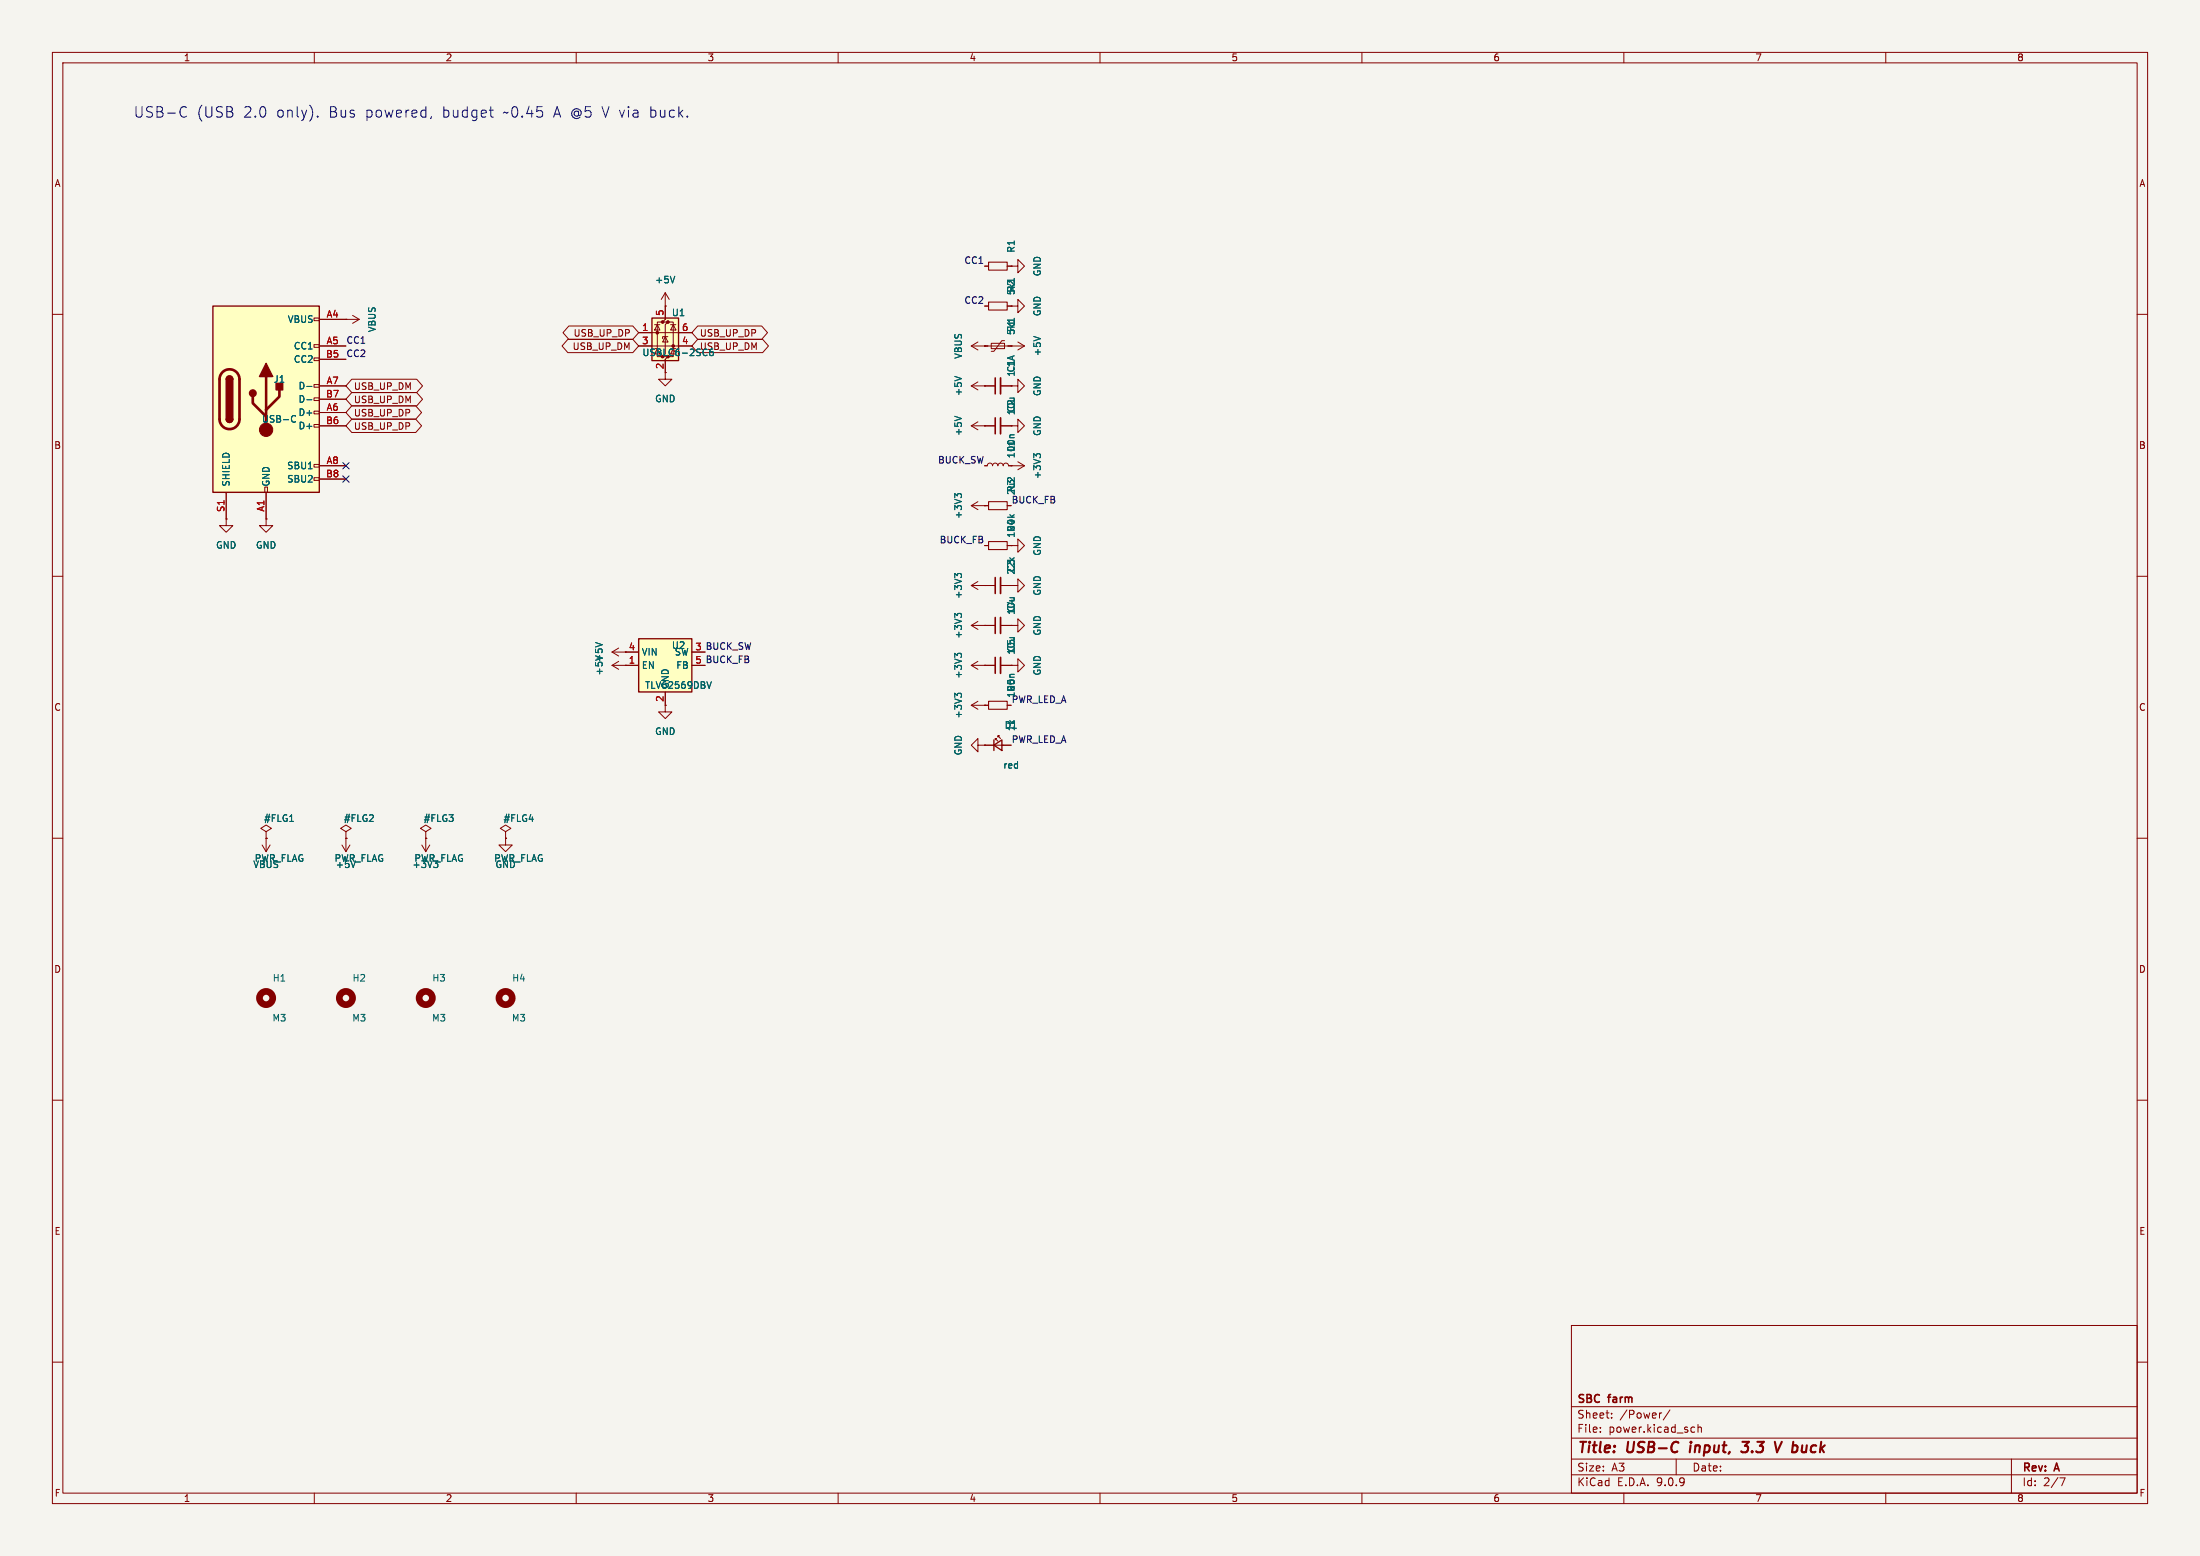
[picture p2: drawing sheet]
<svg xmlns="http://www.w3.org/2000/svg" width="420mm" height="297mm" viewBox="0 0 420 297" stroke-linecap="round" stroke-linejoin="round" font-family="sans-serif">
<path d="M0 0h420v297h-420z" fill="#f5f4ef" stroke="#f5f4ef" stroke-width=".19"/>
<g fill="none" stroke="#840000" stroke-width=".19">
<path d="M10 10h400v277h-400zM12 12h396v273h-396zM60 10v2M110 10v2M160 10v2M210 10v2M260 10v2M310 10v2M360 10v2M127 58.4h.1M127 55.9l-.8 1.3M127 55.9l.8 1.3"/>
<path d="M127 55.9v2.5M188 58.4h.7M188 50.8h.7M192.3 58.4h.7M192.3 50.8h.7M193 58.4h1.3v-1.2l1.3 1.2-1.3 1.3v-1.3M193 58.4h.1M193 50.8h1.3v-1.3l1.3 1.3-1.3 1.3v-1.3M193 50.8h.1M10 60h2M185.4 73.7h4.6M185.4 73.7l1.3 .7"/>
<path d="M185.4 66h10.2M185.4 66l1.3 .8M186.7 72.9l-1.3 .8M186.7 65.3l-1.3 .7M188 73.7h.1M188 66h.1M189.2 65.5h2.6v1h-2.6zM191 73.7h2M191.8 65h-.5l-1.6 2.1h-.5M193 73.7h1.3v-1.3l1.3 1.3-1.3 1.2v-1.2M193 73.7h.1M193 66h.1"/>
<path d="M194.3 65.3l1.3 .7M195.6 66l-1.3 .8M408 60h2M43.2 99.1v1.2h1.2l-1.2 1.3-1.3-1.3h1.3M43.2 99.1h.1M185.4 81.3h4.6M185.4 81.3l1.3 .7M185.4 96.5h3.3M185.4 96.5l1.3 .8M186.7 80.5l-1.3 .8M186.7 95.8l-1.3 .7M188 81.3h.1"/>
<path d="M188 88.9h.5l.1-.4 .4-.1 .3 .1 .2 .4 .1-.4 .4-.1 .3 .1 .2 .4 .1-.4 .4-.1 .4 .1 .1 .4 .2-.4 .3-.1 .4 .1 .1 .4h3.1M188 96.5h.1M191 81.3h2M192.3 96.5h.7M193 88.9h.1M193 81.3h1.3v-1.3l1.3 1.3-1.3 1.3v-1.3M193 81.3h.1M194.3 88.1l1.3 .8M195.6 88.9l-1.3 .8M10 110h2M185.4 119.4h4.6M185.4 119.4l1.3 .7"/>
<path d="M185.4 111.8l1.3 .7M185.4 111.8h4.6M186.7 118.6l-1.3 .8M186.7 111l-1.3 .8M188 119.4h.1M188 111.8h.1M188 104.1h.7M191 119.4h2M191 111.8h2M192.3 104.1h.7M193 119.4h1.3v-1.3l1.3 1.3-1.3 1.3v-1.3M193 119.4h.1"/>
<path d="M193 111.8h1.3v-1.3l1.3 1.3-1.3 1.2v-1.2M193 111.8h.1M193 104.1h1.3v-1.2l1.3 1.2-1.3 1.3v-1.3M193 104.1h.1M408 110h2M116.8 127h2.6M116.8 127l1.3 .8M118.1 126.2l-1.3 .8M119.4 127h.1M127 134.6v1.3h1.3l-1.3 1.3-1.3-1.3h1.3M185.4 134.6h3.3M185.4 134.6l1.3 .8"/>
<path d="M185.4 127h4.6M185.4 127l1.3 .8M186.7 133.9l-1.3 .7M186.7 126.2l-1.3 .8M188 134.6h.1M188 127h.1M191 127h2M192.3 134.6h.7M193 127h1.3v-1.3l1.3 1.3-1.3 1.3v-1.3M193 127h.1M10 160h2M96.5 158.8l1-.7-1-.6-1 .6 1 .7v1.2"/>
<path d="M186.7 142.2v-1.2l-1.3 1.2 1.3 1.3v-1.3h1.3M188 142.2h.1M188 142.2h5M190 141.2v-.2h.2h-.2l.5 .5M190.5 140.7v-.2h.3h-.3l.5 .5M408 160h2M96.5 160h.1M10 210h2M408 210h2M300 253h108v32h-108zM10 260h2M300 278.5h108"/>
<path d="M300 274.5h108M300 268.5h108M305.5 273.2v.2M305.5 272.5v.1M307.7 270.5v.2M307.7 269.8v.1M317.2 269.7l-.3 .1M318.8 269.1l-1.3 1.9M320 278.5v3M323.1 272.4l.4 .1M323.5 273.3l-.4 .1M324.2 272.5l.2-.1 .3 .1 .1 .9"/>
<path d="M324.2 271.9v1.5M384 278.5v6.5M408 260h2M60 285v2M110 285v2M160 285v2M210 285v2M260 285v2M300 281.5h108M310 285v2M360 285v2M393.2 282.1h1l-.6 1.5"/>
</g>
<path d="M322.7 275.9l-.1 1.3M332.4 277l.3 .2h.5l.3-.2M332.6 275.2h1.3l-.8 .8 .5 .1M338.8 275.2l.4 2 1-2" fill="none" stroke="#840000" stroke-width=".4"/>
<path d="M188.7 57.7h3.6v1.5h-3.6zM188.7 50h3.6v1.6h-3.6zM188.7 95.8h3.6v1.5h-3.6zM188.7 103.4h3.6v1.5h-3.6zM188.7 133.9h3.6v1.5h-3.6z" fill="none" stroke="#840000" stroke-width=".2"/>
<g fill="none" stroke="#006464" stroke-width=".19">
<path d="M128.8 52.7l-.4 1.3M193.6 53.1v.8M182.3 79.5l1.2 .4M182.3 71.8l1.2 .5M193.6 60.7v.8M197.3 64.2l1.3 .4M182.8 94.6l-.5-.4v.8M182.8 94.5l.2-.3h.3l.2 .3M192.8 98.2l.5 .5M193.6 83h-.6l-.2 .2M193.6 98.2l-.5 .4M197.8 87l-.5-.4v.8"/>
<path d="M197.8 86.8l.3-.2h.3l.2 .2M182.8 109.9l-.5-.4v.7M182.8 117.5l-.5-.4v.8M182.8 117.3l.2-.2h.3l.2 .2M182.8 109.7l.2-.2h.3l.2 .2M182.8 125.1l-.5-.4v.8M182.8 132.7l-.5-.4v.8M182.8 132.6l.2-.3h.3l.2 .3M182.8 124.9l.2-.2h.3l.2 .2M193.6 128.7h-.6l-.2 .2"/>
</g>
<path d="M189.7 142.2l1.6-1v2.1zM189.7 141.2v2.1" fill="none" stroke="#840000" stroke-width=".25"/>
<path d="M190 72.1v3.1M190 79.8v3M190 110.2v3.1M190 117.9v3M190 125.5v3" fill="none" stroke="#840000" stroke-width=".3"/>
<path d="M191 72.1v3.1M191 79.8v3M191 110.2v3.1M191 117.9v3M191 125.5v3" fill="none" stroke="#840000" stroke-width=".33"/>
<path d="M121.9 121.9h10.2v10.2h-10.2z" fill="#ffffc2"/>
<path d="M121.9 121.9h10.2v10.2h-10.2z" fill="none" stroke="#840000" stroke-width=".25"/>
<g fill="none" stroke="#840000" stroke-width=".19">
<path d="M116.8 124.5h5.1M116.8 124.5l1.3 .7M118.1 123.7l-1.3 .8M119.4 127h2.5M127 132.1v2.5M132.1 124.5h2.5M132.1 127h2.5M66 158.8l1.1-.7-1.1-.6-1 .6 1 .7v1.2M50 161.3l.8 1.3M50.8 160h.1M50.8 160v2.6M51.6 161.3l-.8 1.3"/>
<path d="M66 160h.1"/>
</g>
<path d="M113.7 122.6l1.3 .5M135.8 130.1l-.4 1.3" fill="none" stroke="#006464" stroke-width=".19"/>
<g fill="none" stroke="#840000" stroke-width="1.3">
<circle cx="50.8" cy="190.5" r="1.27"/>
<circle cx="66" cy="190.5" r="1.27"/>
</g>
<path d="M40.6 58.4h20.4v35.6h-20.4z" fill="#ffffc2"/>
<g fill="none" stroke="#840000" stroke-width=".19">
<path d="M59.9 60.7h1.1v.5h-1.1zM59.9 65.8h1.1v.5h-1.1zM59.9 68.3h1.1v.5h-1.1zM59.9 73.4h1.1v.5h-1.1zM59.9 75.9h1.1v.6h-1.1zM59.9 78.5h1.1v.5h-1.1zM61 61h7.6M61 66h5M61 68.6h5M61 73.7h5M61 76.2h5M61 78.7h5"/>
<path d="M66 61h.1M67.3 60.2l1.3 .8M68.6 61l-1.3 .7M43.2 94v5.1M50.5 93h.6v1h-.6zM50.8 99.1v1.2h1.3l-1.3 1.3-1.3-1.3h1.3M50.8 99.1h.1M50.8 94v5.1M59.9 81h1.1v.5h-1.1zM59.9 88.6h1.1v.6h-1.1zM59.9 91.2h1.1v.5h-1.1zM61 81.3h5"/>
<path d="M61 88.9h5M61 91.4h5M50.8 158.8l1-.7-1-.6-1 .6 1 .7v1.2M81.3 158.8l1-.7-1-.6-1 .6 1 .7v1.2M50.8 160h.1M65.3 161.3l.7 1.3M66 160h.1M66 160v2.6M66.8 161.3l-.8 1.3M80.5 161.3l.8 1.3M81.3 160h.1M81.3 160v2.6"/>
<path d="M82 161.3l-.7 1.3M96.5 160v1.3h1.3l-1.3 1.3-1.3-1.3h1.3M96.5 160h.1"/>
</g>
<path d="M40.6 58.4h20.4v35.6h-20.4zM43.2 72.4a.64 .64 0 0 1 .6-.6 .64 .64 0 0 1 .6 .6M43.2 80a.64 .64 0 0 0 .6 .6 .64 .64 0 0 0 .6-.6" fill="none" stroke="#840000" stroke-width=".25"/>
<path d="M42.5 71.1a1.9 1.9 0 0 1 2-.5 1.9 1.9 0 0 1 1.2 1.8v7.6a1.91 1.91 0 0 1-1.9 1.9 1.91 1.91 0 0 1-1.9-1.9v-7.8l.2-.6zM48.3 75.7v1.3l2.5 2.5M50.8 71.9v10.1M53.3 74.4v1.3l-2.5 2.5" fill="none" stroke="#840000" stroke-width=".51"/>
<g fill="#840000" stroke="#840000" stroke-width=".25">
<path d="M43.2 72.4h1.2v7.6h-1.2z"/>
<path d="M43.4 71.9a.64 .64 0 0 1 .7-.1 .64 .64 0 0 1 .3 .6h-1.2z"/>
<path d="M43.2 80h1.2a.64 .64 0 0 1-.6 .6 .64 .64 0 0 1-.6-.6z"/>
<path d="M50.8 69.3l1.3 2.6h-2.6z"/>
<path d="M52.7 73.2h1.3v1.2h-1.3z"/>
<circle cx="48.3" cy="75.1" r=".63"/>
</g>
<circle cx="50.8" cy="82" r="1.27" fill="#840000" stroke="#840000" stroke-width=".19"/>
<path d="M55.9 79.4h.5M58.6 73.8h.9M58.6 76.3h.9M56.4 80.5h-.5M55.3 156.8h.7M67.9 164.3l-.5 1.3M83.5 165.5l-.2 .1" fill="none" stroke="#006464" stroke-width=".19"/>
<circle cx="96.5" cy="190.5" r="1.27" fill="none" stroke="#840000" stroke-width="1.3"/>
<path d="M124.5 60.7h5v8.1h-5z" fill="#ffffc2"/>
<g fill="#840000" stroke="#840000" stroke-width=".19">
<circle cx="125.5" cy="63.5" r=".25"/>
<circle cx="126.5" cy="61.5" r=".25"/>
<circle cx="127.5" cy="61.5" r=".25"/>
<circle cx="128.5" cy="66" r=".25"/>
</g>
<g fill="none" stroke="#840000" stroke-width=".19">
<path d="M127 58.4v2.6l-.5 .5h1l-.5 .5v5.6l-.5 .5h1l-.5 .5v3.8h1.3l-1.3 1.3-1.3-1.3h1.3M127 58.4h.1M188 50.8h.7M188 58.4h.7M192.3 50.8h.7M192.3 58.4h.7M193 50.8h.1M193 58.4h.1M61 66h5M61 61h5M61 68.6h5M61 73.7h5"/>
<path d="M61 76.2h5M61 78.7h5M66 61h.1M67.2 77.5h12.2l1.1 1.2-1.1 1.3h-12.2l-1.2-1.3zM67.2 72.4h12.4l1.1 1.3-1.1 1.2h-12.4l-1.2-1.2zM67.2 74.9h12.4l1.1 1.3-1.1 1.3h-12.4l-1.2-1.3zM108.4 64.8h12.4l1.1 1.2-1.1 1.3h-12.4l-1.1-1.3zM108.6 62.2h12.2l1.1 1.3-1.1 1.3h-12.2l-1.1-1.3zM121.9 63.5h10.2M121.9 66h10.2M125 62h1M125.5 62l.5 1h-1z"/>
<path d="M126.5 61.5h-1v6.6h1M127 64.3l.5 1h-1zM127.5 64.3h-1v.3M127.5 61.5h1v6.6h-1M128 62h1M128.5 62l.5 1h-1zM133.2 62.2h12.2l1.1 1.3-1.1 1.3h-12.2l-1.1-1.3zM133.2 64.8h12.4l1.1 1.2-1.1 1.3h-12.4l-1.1-1.3zM188 66h.1M188 73.7h.1M188 66h.6M188 73.7h2"/>
<path d="M191 73.7h2M192.4 66h.6M193 66h.1M193 73.7h.1M43.2 99.1h.1M43.2 94v5.1M50.8 99.1h.1M50.8 94v5.1M61 81.3h5M61 88.9h5M61 91.4h5M67.2 80h12.2l1.1 1.3-1.1 1.3h-12.2l-1.2-1.3z"/>
<path d="M188 81.3h.1M188 96.5h.1M188 81.3h2M188 88.9h.5M188 96.5h.7M191 81.3h2M192.3 96.5h.7M192.5 88.9h.5M193 81.3h.1M193 88.9h.1M188 111.8h.1M188 119.4h.1"/>
<path d="M188 111.8h2M188 104.1h.7M188 119.4h2M191 111.8h2M191 119.4h2M192.3 104.1h.7M193 104.1h.1M193 111.8h.1M193 119.4h.1M119.4 127h.1M119.4 124.5h2.5M119.4 127h2.5"/>
<path d="M127 132.1v2.5M132.1 124.5h2.5M132.1 127h2.5M188 134.6h.1M188 127h.1M188 127h2M188 134.6h.7M191 127h2M192.3 134.6h.7M193 127h.1M188 142.2h.1M188 142.2h1.7"/>
<path d="M191.3 142.2h1.7M50.8 160h.1M66 160h.1M81.3 160h.1M96.5 160h.1"/>
</g>
<path d="M124.5 60.7h5v8.1h-5z" fill="none" stroke="#840000" stroke-width=".25"/>
<g fill="none" stroke="#006464" stroke-width=".19">
<path d="M128.8 52.7l-.4 1.3M193.6 53.1v.8M55.9 79.4h.5M58.6 73.8h.9M58.6 76.3h.9M135.6 67.8h.5M182.3 71.8l1.2 .5M182.3 79.5l1.2 .4M193.6 60.7v.8M197.3 64.2l1.3 .4M56.4 80.5h-.5M182.8 94.5l.2-.3h.3l.2 .3"/>
<path d="M182.8 94.6l-.5-.4v.8M192.8 98.2l.5 .5M193.6 83h-.6l-.2 .2M193.6 98.2l-.5 .4M197.8 87l-.5-.4v.8M197.8 86.8l.3-.2h.3l.2 .2M182.8 109.9l-.5-.4v.7M182.8 117.5l-.5-.4v.8M182.8 109.7l.2-.2h.3l.2 .2M182.8 117.3l.2-.2h.3l.2 .2M113.7 122.6l1.3 .5M135.8 130.1l-.4 1.3"/>
<path d="M182.8 125.1l-.5-.4v.8M182.8 132.7l-.5-.4v.8M182.8 132.6l.2-.3h.3l.2 .3M182.8 124.9l.2-.2h.3l.2 .2M193.6 128.7h-.6l-.2 .2M55.3 156.8h.7M67.9 164.3l-.5 1.3M83.5 165.5l-.2 .1"/>
</g>
<circle cx="81.3" cy="190.5" r="1.27" fill="none" stroke="#840000" stroke-width="1.3"/>
<path d="M65.4 90.8l1.2 1.2M65.4 88.3l1.2 1.2M66.6 90.8l-1.2 1.2M66.6 88.3l-1.2 1.2" fill="none" stroke="#000084" stroke-width=".19"/>
<path d="M34.7 20.5a.7 .7 0 0 1 .9 0M35.6 22.2a.7 .7 0 0 1-.9 .1M60.6 22.2v.2M82.4 22.3l-.2 .3M93.4 21h.8M93.8 22.3l.4 .1" fill="none" stroke="#0000c2" stroke-width=".19"/>
<g font-size="2.8" fill="#0000c2">
<text x="25.4" y="22.6">USB-C</text>
<text x="37.5" y="22.6">(USB</text>
<text x="46.4" y="22.6">2.0</text>
<text x="52.7" y="22.6">only).</text>
<text x="62.8" y="22.6">Bus</text>
<text x="69.8" y="22.6">powered,</text>
<text x="84.5" y="22.6">budget</text>
<text x="96.2" y="22.6">~0.45</text>
<text x="105.9" y="22.6">A @5 V via</text>
<text x="124.4" y="22.6">buck.</text>
</g>
<g font-size="2.8" fill="#840000">
<text x="301" y="277.9">Title:</text>
<text x="310.6" y="277.9">USB-C</text>
<text x="323.4" y="277.9">input,</text>
<text x="334.2" y="277.9">3.3</text>
<text x="341.3" y="277.9">V buck</text>
</g>
<g font-size="2.1" fill="#840000">
<text x="301" y="268.2">SBC</text>
<text x="307.2" y="268.2">farm</text>
<text x="301" y="273.7">File:</text>
<text x="301" y="271">Sheet:</text>
<text x="307.1" y="273.7">power.kicad_sch</text>
<text x="309.2" y="271">/Power/</text>
<text x="301" y="281.1">Size:</text>
<text x="307.6" y="281.1">A3</text>
<text x="323" y="281.1">Date:</text>
<text x="386" y="281.3">Rev:</text>
<text x="392.4" y="281.3">A</text>
<text x="301" y="283.9">KiCad</text>
<text x="308.7" y="283.9">E.D.A.</text>
<text x="316.3" y="283.9">9.0.9</text>
<text x="386" y="283.9">Id:</text>
<text x="390.1" y="283.9">2/7</text>
</g>
<g font-size="1.8" fill="#840000">
<text x="35" y="11.9">1</text>
<text x="85" y="11.9">2</text>
<text x="135" y="11.9">3</text>
<text x="185" y="11.9">4</text>
<text x="235" y="11.9">5</text>
<text x="285" y="11.9">6</text>
<text x="335" y="11.9">7</text>
<text x="385" y="11.9">8</text>
<text x="10.3" y="35.9">A</text>
<text x="408.3" y="35.9">A</text>
<text x="109.4" y="64.5">USB_UP_DP</text>
<text x="133.5" y="64.5">USB_UP_DP</text>
<text x="109.2" y="67">USB_UP_DM</text>
<text x="126.7" y="70.6" transform="rotate(-90 126.7 70.6)">2</text>
<text x="67.5" y="74.6">USB_UP_DM</text>
<text x="67.5" y="77.2">USB_UP_DM</text>
<text x="67.5" y="79.7">USB_UP_DP</text>
<text x="67.5" y="82.2">USB_UP_DP</text>
<text x="10.3" y="85.9">B</text>
<text x="408.2" y="85.9">B</text>
<text x="119.9" y="124.2">4</text>
<text x="10.3" y="135.9">C</text>
<text x="126.7" y="134.1" transform="rotate(-90 126.7 134.1)">2</text>
<text x="408.2" y="135.9">C</text>
<text x="10.3" y="185.9">D</text>
<text x="408.2" y="185.9">D</text>
<text x="10.3" y="235.9">E</text>
<text x="408.3" y="235.9">E</text>
<text x="10.3" y="285.9">F</text>
<text x="35" y="286.9">1</text>
<text x="85" y="286.9">2</text>
<text x="135" y="286.9">3</text>
<text x="185" y="286.9">4</text>
<text x="235" y="286.9">5</text>
<text x="285" y="286.9">6</text>
<text x="335" y="286.9">7</text>
<text x="385" y="286.9">8</text>
<text x="408.3" y="285.9">F</text>
</g>
<g font-size="1.8" fill="#0f0f0f">
<text x="184" y="50.5">CC1</text>
<text x="184" y="58.1">CC2</text>
<text x="66" y="65.7">CC1</text>
<text x="66" y="68.2">CC2</text>
<text x="179" y="88.6">BUCK_SW</text>
<text x="193" y="96.2">BUCK_FB</text>
<text x="179.3" y="103.8">BUCK_FB</text>
<text x="132.6" y="124.2">3 BUCK_SW</text>
<text x="132.6" y="126.7">5 BUCK_FB</text>
<text x="193" y="134.3">PWR_LED_A</text>
<text x="193" y="141.9">PWR_LED_A</text>
</g>
<g font-size="1.8" fill="#006464">
<text x="193.9" y="48.3" transform="rotate(-90 193.9 48.3)">R1</text>
<text x="198.9" y="52.8" transform="rotate(-90 198.9 52.8)">GND</text>
<text x="125" y="54.3">+5V</text>
<text x="193.9" y="56" transform="rotate(-90 193.9 56)">R2</text>
<text x="54.8" y="61.8">VBUS</text>
<text x="71.9" y="63.5" transform="rotate(-90 71.9 63.5)">VBUS</text>
<text x="128.2" y="60.6">U1</text>
<text x="193.9" y="64.1" transform="rotate(-90 193.9 64.1)">5k1</text>
<text x="193.9" y="63.5" transform="rotate(-90 193.9 63.5)">F1</text>
<text x="198.9" y="60.5" transform="rotate(-90 198.9 60.5)">GND</text>
<text x="56" y="66.9">CC1</text>
<text x="56" y="69.4">CC2</text>
<text x="122.5" y="68.2">USBLC6-2SC6</text>
<text x="133.5" y="67">USB_UP_DM</text>
<text x="183.8" y="68.6" transform="rotate(-90 183.8 68.6)">VBUS</text>
<text x="193.9" y="71.2" transform="rotate(-90 193.9 71.2)">C1</text>
<text x="198.9" y="68.1" transform="rotate(-90 198.9 68.1)">+5V</text>
<text x="52.1" y="73.3">J1</text>
<text x="56.9" y="74.5">D-</text>
<text x="56.9" y="77.1">D-</text>
<text x="125" y="77">GND</text>
<text x="183.8" y="75.7" transform="rotate(-90 183.8 75.7)">+5V</text>
<text x="193.9" y="72" transform="rotate(-90 193.9 72)">1.1A</text>
<text x="198.9" y="75.7" transform="rotate(-90 198.9 75.7)">GND</text>
<text x="49.9" y="80.9">USB-C</text>
<text x="56.9" y="79.6">D+</text>
<text x="56.9" y="82.1">D+</text>
<text x="183.8" y="83.3" transform="rotate(-90 183.8 83.3)">+5V</text>
<text x="193.9" y="79.4" transform="rotate(-90 193.9 79.4)">10u</text>
<text x="193.9" y="78.8" transform="rotate(-90 193.9 78.8)">C2</text>
<text x="198.9" y="83.3" transform="rotate(-90 198.9 83.3)">GND</text>
<text x="54.7" y="89.8">SBU1</text>
<text x="193.9" y="87.6" transform="rotate(-90 193.9 87.6)">100n</text>
<text x="193.9" y="86.3" transform="rotate(-90 193.9 86.3)">L1</text>
<text x="44" y="93" transform="rotate(-90 44 93)">SHIELD</text>
<text x="51.7" y="93" transform="rotate(-90 51.7 93)">GND</text>
<text x="54.7" y="92.3">SBU2</text>
<text x="193.9" y="94.6" transform="rotate(-90 193.9 94.6)">2u2</text>
<text x="193.9" y="94.1" transform="rotate(-90 193.9 94.1)">R3</text>
<text x="198.9" y="91.5" transform="rotate(-90 198.9 91.5)">+3V3</text>
<text x="183.8" y="99.2" transform="rotate(-90 183.8 99.2)">+3V3</text>
<text x="193.9" y="101.7" transform="rotate(-90 193.9 101.7)">R4</text>
<text x="41.1" y="104.9">GND</text>
<text x="48.8" y="104.9">GND</text>
<text x="193.9" y="102.8" transform="rotate(-90 193.9 102.8)">100k</text>
<text x="198.9" y="106.2" transform="rotate(-90 198.9 106.2)">GND</text>
<text x="193.9" y="109.8" transform="rotate(-90 193.9 109.8)">22k</text>
<text x="193.9" y="109.3" transform="rotate(-90 193.9 109.3)">C3</text>
<text x="198.9" y="113.8" transform="rotate(-90 198.9 113.8)">GND</text>
<text x="183.8" y="114.4" transform="rotate(-90 183.8 114.4)">+3V3</text>
<text x="193.9" y="117.5" transform="rotate(-90 193.9 117.5)">10u</text>
<text x="193.9" y="116.9" transform="rotate(-90 193.9 116.9)">C4</text>
<text x="122.4" y="125.3">VIN</text>
<text x="128.2" y="124.1">U2</text>
<text x="128.7" y="125.3">SW</text>
<text x="183.8" y="122" transform="rotate(-90 183.8 122)">+3V3</text>
<text x="193.9" y="125.1" transform="rotate(-90 193.9 125.1)">10u</text>
<text x="193.9" y="124.5" transform="rotate(-90 193.9 124.5)">C5</text>
<text x="198.9" y="121.4" transform="rotate(-90 198.9 121.4)">GND</text>
<text x="115.2" y="129" transform="rotate(-90 115.2 129)">+5V+5V</text>
<text x="122.4" y="127.9">EN</text>
<text x="123.1" y="131.7">TLV62569DBV</text>
<text x="127.9" y="131.6" transform="rotate(-90 127.9 131.6)">GND</text>
<text x="129" y="127.9">FB</text>
<text x="183.8" y="129.6" transform="rotate(-90 183.8 129.6)">+3V3</text>
<text x="198.9" y="129" transform="rotate(-90 198.9 129)">GND</text>
<text x="183.8" y="137.3" transform="rotate(-90 183.8 137.3)">+3V3</text>
<text x="193.9" y="133.3" transform="rotate(-90 193.9 133.3)">100n</text>
<text x="193.9" y="132.2" transform="rotate(-90 193.9 132.2)">R5</text>
<text x="125" y="140.5">GND</text>
<text x="193.9" y="139.7" transform="rotate(-90 193.9 139.7)">1k</text>
<text x="183.8" y="144.3" transform="rotate(-90 183.8 144.3)">GND</text>
<text x="191.4" y="146.9">red</text>
<text x="50.3" y="157.1">#FLG1</text>
<text x="65.5" y="157.1">#FLG2</text>
<text x="80.8" y="157.1">#FLG3</text>
<text x="96" y="157.1">#FLG4</text>
<text x="48.2" y="165.9">VBUS</text>
<text x="48.5" y="164.7">PWR_FLAG</text>
<text x="63.8" y="164.7">PWR_FLAG</text>
<text x="64" y="165.9">+5V</text>
<text x="78.6" y="165.9">+3V3</text>
<text x="79" y="164.7">PWR_FLAG</text>
<text x="94.2" y="164.7">PWR_FLAG</text>
<text x="94.5" y="165.9">GND</text>
<text x="52" y="187.6">H1</text>
<text x="67.2" y="187.6">H2</text>
<text x="82.4" y="187.6">H3</text>
<text x="97.7" y="187.6">H4</text>
<text x="51.9" y="195.2">M3</text>
<text x="67.1" y="195.2">M3</text>
<text x="82.4" y="195.2">M3</text>
<text x="97.6" y="195.2">M3</text>
</g>
<g font-size="1.8" fill="#a90000">
<text x="62.2" y="60.7">A4</text>
<text x="62.2" y="65.8">A5</text>
<text x="122.5" y="63.2">1</text>
<text x="122.5" y="65.8">3</text>
<text x="126.7" y="60.4" transform="rotate(-90 126.7 60.4)">5</text>
<text x="130.1" y="63.2">6</text>
<text x="130.1" y="65.8">4</text>
<text x="62.2" y="68.3">B5</text>
<text x="62.2" y="75.9">B7</text>
<text x="62.2" y="73.4">A7</text>
<text x="62.2" y="81">B6</text>
<text x="62.2" y="78.5">A6</text>
<text x="62.2" y="88.6">A8</text>
<text x="62.2" y="91.2">B8</text>
<text x="42.9" y="97.8" transform="rotate(-90 42.9 97.8)">S1</text>
<text x="50.5" y="97.8" transform="rotate(-90 50.5 97.8)">A1</text>
<text x="132.6" y="124.2">3</text>
<text x="119.9" y="126.7">1</text>
<text x="132.6" y="126.7">5</text>
</g>
</svg>
